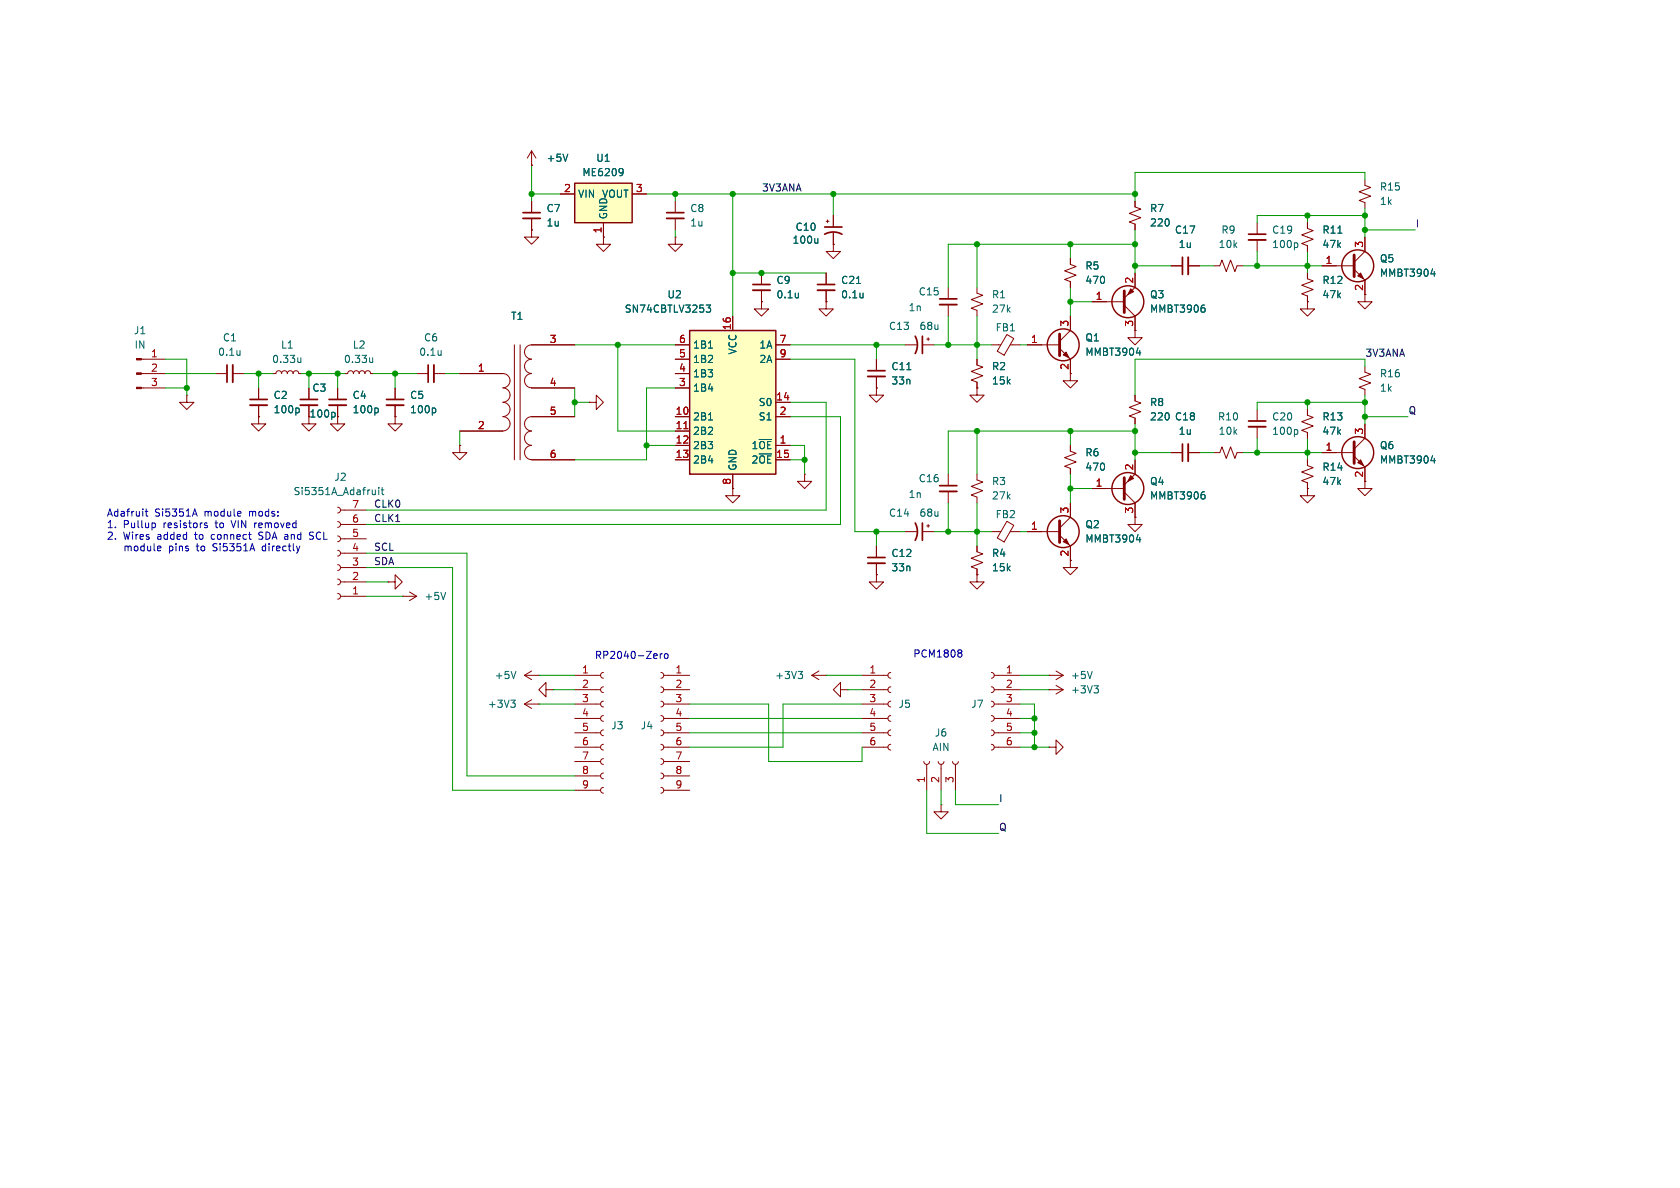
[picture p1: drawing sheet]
<svg xmlns="http://www.w3.org/2000/svg" width="297mm" height="210mm" viewBox="0 0 297 210" stroke-linecap="round" stroke-linejoin="round" font-family="sans-serif">
<path d="M146 53.3v1.3h1.3l-1.3 1.3-1.2-1.3h1.2M146 53.3h.1M241.3 64.8v1l1 .4-2 .7 2 .8-2 .8 1 .3v1.1M207 80h2M210.1 80h2M214.6 80h1l.4-1 .8 2 .8-2 .7 2 .4-1h1" fill="none" stroke="#840000" stroke-width=".18"/>
<path d="M209 78.5v3" fill="none" stroke="#840000" stroke-width=".3"/>
<path d="M210.1 78.5v3" fill="none" stroke="#840000" stroke-width=".33"/>
<path d="M121.9 58.4h15.3v25.4h-15.3z" fill="#ffffc2"/>
<g fill="none" stroke="#840000" stroke-width=".25">
<path d="M121.9 58.4h15.3v25.4h-15.3z"/>
<circle cx="240" cy="80" r="2.82"/>
</g>
<g fill="none" stroke="#840000" stroke-width=".18">
<path d="M94 29.2h.1M94 26.7v2.5M94 35.6v2M94 38.6v2M94 26.7l-.8 1.2M94 26.7l.7 1.2M94 40.6v1.3h1.2l-1.2 1.3-1.3-1.3h1.3M94 40.6h.1M129.5 55.9v2.5M119.4 61h2.5M119.4 63.5h2.5M119.4 73.7h2.5"/>
<path d="M119.4 78.7h2.5M119.4 66h2.5M119.4 68.6h2.5M119.4 76.2h2.5M137.2 61h2.5M137.2 63.5h2.5M137.2 71.1h2.5M137.2 73.7h2.5M137.2 78.7h2.5M231.1 72.4v1l1.1 .4-2.1 .7 2.1 .8-2.1 .8 1 .4v1M241.3 74.9v2.6l-1.9 1.9M119.4 81.3h2.5"/>
<path d="M121.9 83.8h.1M129.5 83.8v2.6M137.2 81.3h2.5M231.1 81.3v1l1.1 .4-2.1 .7 2.1 .8-2.1 .8 1 .3v1.1M231.1 86.4v1.2h1.3l-1.3 1.3-1.2-1.3h1.2M231.1 86.4h.1M233.7 80h5.7M239.4 80.6l1.9 2v3.8h1.3l-1.3 1.2-1.3-1.2h1.3"/>
</g>
<path d="M100.4 27.2l-.4 1.3M124.8 53.9h.8l-.4 .5 .4 .1v.6l-.2 .1-.5-.1M125.2 61.5h.8M125.2 74.2h.8M253 81.4h.7M253.6 81v.9" fill="none" stroke="#006464" stroke-width=".18"/>
<path d="M120.9 75.8h.7" fill="none" stroke="#a90000" stroke-width=".18"/>
<path d="M239.4 78.1v3.8" fill="none" stroke="#840000" stroke-width=".51"/>
<path d="M240 81.8l.5-.5 .5 1z" fill="#840000" stroke="#840000" stroke-width=".18"/>
<path d="M92.5 37.6h3" fill="none" stroke="#840000" stroke-width=".3"/>
<path d="M92.5 38.6h3" fill="none" stroke="#840000" stroke-width=".33"/>
<path d="M101.6 32.4h10.2v7h-10.2z" fill="#ffffc2"/>
<g fill="none" stroke="#840000" stroke-width=".25">
<path d="M101.6 32.4h10.2v7h-10.2z"/>
<circle cx="199.4" cy="53.3" r="2.82"/>
<circle cx="240" cy="47" r="2.82"/>
<circle cx="188" cy="61" r="2.82"/>
<circle cx="188" cy="94" r="2.82"/>
<circle cx="199.4" cy="86.4" r="2.82"/>
</g>
<g fill="none" stroke="#840000" stroke-width=".18">
<path d="M94 29.2h.1M94 35.6v2M94 38.6v2M99.1 34.3h2.5M106.7 39.4v2.5M111.8 34.3h2.5M119.4 35.6v2M119.4 38.6v2M146 39.1h.6M146.3 38.9v.5M147.3 38.1v2M200.7 35.6v1l1 .4-2.1 .7 2.1 .8-2.1 .7 1.1 .4v1"/>
<path d="M222.2 39.4v2M231.1 39.4v1l1.1 .4-2.1 .7 2.1 .8-2.1 .8 1 .3v1.1M241.3 31.8v1l1 .3-2 .8 2 .8-2 .7 1 .4v1M94 40.6h.1M106.7 41.9v1.3h1.2l-1.2 1.3-1.3-1.3h1.3M106.7 41.9h.1M119.4 41.9v1.3h1.2l-1.2 1.3-1.3-1.3h1.3M119.4 41.9h.1M129.5 55.9v2.5M134.6 53.3v1.3h1.3l-1.3 1.3-1.3-1.3h1.3M134.6 53.3h.1M134.6 48.3v2"/>
<path d="M134.6 51.3v2M146 53.3h.1M146 48.3v2M146 51.3v2M147.3 43.2v1.3h1.3l-1.3 1.2-1.3-1.2h1.3M147.3 43.2h.1M147.3 41.1v2.1M163.8 59.9h.5M164.1 59.7v.5M167.6 50.8v2M167.6 53.8v2.1M172.7 50.8v1l1 .4-2 .8 2 .7-2 .8 1 .4v1"/>
<path d="M178 59.1l1.2 .7-1.7 3-1.2-.7zM189.2 45.7v1l1 .4-2 .8 2 .7-2 .8 1 .4v1M189.2 55.9v2.5l-1.9 1.9M193 53.3h5.8M198.8 54l1.9 1.9v2.5M200.7 58.4v1.3h1.2l-1.2 1.3-1.3-1.3h1.3M200.7 58.4h.1M200.7 48.3v2.5l-1.9 1.9M207 47h2M210.1 47h2M214.6 47h1l.4-1 .8 2 .8-2 .7 2 .4-1h1M222.2 42.4v2.1"/>
<path d="M231.1 48.3v1l1.1 .4-2.1 .7 2.1 .8-2.1 .7 1 .4v1M231.1 53.3v1.3h1.3l-1.3 1.3-1.2-1.3h1.2M231.1 53.3h.1M233.7 47h5.7M239.4 47.6l1.9 1.9v3.8h1.3l-1.3 1.3-1.3-1.3h1.3M241.3 41.9v2.6l-1.9 1.9M25 66h4.2M25 63.5h4.2M25 68.6h4.2M33 69.9v1.2h1.3l-1.3 1.3-1.3-1.3h1.3M33 69.9h.1M38.1 66h2"/>
<path d="M41.1 66h2.1M45.7 73.7v1.2h1.3l-1.3 1.3-1.3-1.3h1.3M45.7 73.7h.1M45.7 68.6v2M45.7 71.6v2.1M48.3 66h.5l.1-.3 .4-.2 .3 .2 .2 .3 .1-.3 .4-.2 .3 .2 .2 .3 .1-.3 .4-.2 .4 .2 .1 .3 .2-.3 .3-.2 .4 .2 .1 .3h.5M54.6 71.6v3.3h1.3l-1.3 1.3-1.3-1.3h1.3M54.6 68.6v2M59.7 73.7v1.2h1.3l-1.3 1.3-1.3-1.3h1.3M59.7 73.7h.1M59.7 68.6v2M59.7 71.6v2.1"/>
<path d="M61 66h.5l.1-.3 .4-.2 .3 .2 .2 .3 .1-.3 .4-.2 .3 .2 .2 .3 .1-.3 .4-.2 .4 .2 .1 .3 .2-.3 .3-.2 .4 .2 .1 .3h.5M69.8 73.7v1.2h1.3l-1.3 1.3-1.2-1.3h1.2M69.8 73.7h.1M69.8 68.6v2M69.8 71.6v2.1M73.7 66h2M76.7 66h2M81.3 66h7.6a1.26 1.26 0 0 1 1.3 1.3 1.26 1.26 0 0 1-1.3 1.3M81.3 78.7v1.3h1.2l-1.2 1.3-1.3-1.3h1.3M81.3 78.7h.1M88.9 68.6a1.26 1.26 0 0 1 1.3 1.2 1.26 1.26 0 0 1-1.3 1.3 1.27 1.27 0 0 1 1.3 1.3 1.27 1.27 0 0 1-1.3 1.2M88.9 73.7a1.26 1.26 0 0 1 1.3 1.2 1.26 1.26 0 0 1-1.3 1.3h-7.6"/>
<path d="M90.9 61v20.3M91.9 61v20.3M94 63.5a1.25 1.25 0 0 0-1.3 1.3 1.25 1.25 0 0 0 1.3 1.2 1.27 1.27 0 0 0-1.3 1.3 1.27 1.27 0 0 0 1.3 1.3M94 78.7a1.25 1.25 0 0 0-1.3 1.3 1.25 1.25 0 0 0 1.3 1.3M94 68.6h7.6M101.6 61h-7.6a1.25 1.25 0 0 0-1.3 1.2 1.25 1.25 0 0 0 1.3 1.3M101.6 73.7h-7.6a1.25 1.25 0 0 0-1.3 1.2 1.25 1.25 0 0 0 1.3 1.3 1.27 1.27 0 0 0-1.3 1.2 1.27 1.27 0 0 0 1.3 1.3M104.1 71.1h1.3v-1.2l1.3 1.2-1.3 1.3v-1.3M104.1 71.1h.1M119.4 61h2.5M119.4 66h2.5M119.4 63.5h2.5"/>
<path d="M119.4 68.6h2.5M119.4 76.2h2.5M119.4 73.7h2.5M119.4 78.7h2.5M137.2 61h2.5M137.2 63.5h2.5M137.2 73.7h2.5M137.2 71.1h2.5M137.2 78.7h2.5M154.9 68.6v1.3h1.3l-1.3 1.2-1.2-1.2h1.2M154.9 68.6h.1M154.9 63.5v2"/>
<path d="M154.9 66.5v2.1M160 61h2.1M163.1 61h2M172.7 63.5v1l1 .4-2 .8 2 .7-2 .8 1 .4v1M172.7 68.6v1.3h1.3l-1.3 1.2-1.3-1.2h1.3M172.7 68.6h.1M175.3 61h1.6M178.6 61h1.7M181.6 61h5.7M187.3 61.6l1.9 1.9v3.8h1.3l-1.3 1.3-1.2-1.3h1.2M189.2 78.7v1.1l1 .3-2 .8 2 .8-2 .7 1 .4v1M200.7 69.9v1l1 .3-2.1 .8 2.1 .8-2.1 .7 1.1 .4v1"/>
<path d="M222.2 72.4v2M222.2 75.4v2.1M231.1 72.4v1M231.1 76.5v1M241.3 74.9v2.6M59.7 99.8l.3 .2 .2 .3-.2 .4-.3 .1M59.7 97.3l.3 .1 .2 .4-.2 .3-.3 .2M59.7 94.7l.3 .2 .2 .4-.2 .3-.3 .2M59.7 92.2l.3 .2 .2 .3-.2 .4-.3 .1M59.7 89.7l.3 .1 .2 .4-.2 .3-.3 .2M60.2 97.8h4.6M60.2 95.3h4.6"/>
<path d="M60.2 92.7h4.6M60.2 90.2h4.6M94 81.3h7.6M119.4 81.3h2.5M129.5 86.4v1.2h1.3l-1.3 1.3-1.2-1.3h1.2M129.5 86.4h.1M129.5 83.8v2.6M137.2 81.3h2.5M142.2 83.8v1.3h1.3l-1.3 1.3-1.2-1.3h1.2M142.2 83.8h.1M154.9 96.5v2.1M154.9 99.6v2"/>
<path d="M160 94h2.1M163.1 94h2M163.8 93h.5M164.1 92.7v.5M167.6 83.8v2.1M167.6 86.9v2M172.7 83.8v1l1 .4-2 .8 2 .7-2 .8 1 .4v1M172.7 96.5v1l1 .4-2 .8 2 .7-2 .8 1 .4v1M175.3 94h1.6M178 92.2l1.2 .7-1.7 2.9-1.2-.7zM178.6 94h1.7M181.6 94h5.7"/>
<path d="M187.3 94.6l1.9 1.9v3.8h1.3l-1.3 1.3-1.2-1.3h1.2M189.2 88.9v2.5l-1.9 1.9M193 86.4h5.8M198.8 87l1.9 1.9v2.5M200.7 91.4v1.3h1.2l-1.2 1.3-1.3-1.3h1.3M200.7 91.4h.1M200.7 81.3v2.5l-1.9 1.9M207 80h2M210.1 80h2M231.1 86.4h.1M231.1 81.3v1M231.1 85.3v1.1"/>
<path d="M233.7 80h2.5M241.3 82.6v2.5M59.7 104.9l.3 .2 .2 .3-.2 .4-.3 .1M59.7 102.4l.3 .1 .2 .4-.2 .3-.3 .2M60.2 105.4h4.6M60.2 102.9h4.6M60.2 100.3h4.6M68.6 102.9h1.2v-1.3l1.3 1.3-1.3 1.2v-1.2M68.6 102.9h.1M71.1 105.4h.1M71.1 105.4h2.6M72.4 104.6l1.3 .8"/>
<path d="M73.7 105.4l-1.3 .8M92.7 119.4h2.5M92.7 119.4l1.3 .7M94 118.6l-1.3 .8M95.2 119.4h.1M101.6 119.4h4.6M106.7 118.9l-.4 .1-.1 .4 .1 .3 .4 .2M116.8 118.9l.4 .1 .1 .4-.1 .3-.4 .2M117.3 119.4h4.6M143.5 119.4h2.5M143.5 119.4l1.3 .7M144.8 118.6l-1.3 .8"/>
<path d="M146 119.4h.1M152.4 119.4h4.6M154.9 101.6v1.3h1.3l-1.3 1.2-1.2-1.2h1.2M154.9 101.6h.1M157.5 118.9l-.4 .1-.1 .4 .1 .3 .4 .2M172.7 101.6v1.3h1.3l-1.3 1.2-1.3-1.2h1.3M172.7 101.6h.1M175.3 118.9l.3 .1 .2 .4-.2 .3-.3 .2M175.8 119.4h4.5M185.4 119.4h.1M185.4 119.4h2.6M186.7 118.6l1.3 .8"/>
<path d="M188 119.4l-1.3 .7M92.7 124.5h2.5M92.7 124.5l1.3 .7M94 123.7l-1.3 .8M95.2 124.5h.1M96.5 121.9v1.3l-1.3-1.3 1.3-1.2v1.2h1.3M97.8 121.9h.1M101.6 121.9h4.6M101.6 124.5h4.6M101.6 127h4.6M101.6 129.5h4.6M101.6 132.1h4.6"/>
<path d="M101.6 134.6h4.6M101.6 137.2h4.6M101.6 139.7h4.6M106.7 121.4l-.4 .2-.1 .3 .1 .4 .4 .1M106.7 124l-.4 .1-.1 .4 .1 .3 .4 .2M106.7 126.5l-.4 .1-.1 .4 .1 .4 .4 .1M106.7 129l-.4 .2-.1 .3 .1 .4 .4 .1M106.7 131.6l-.4 .1-.1 .4 .1 .3 .4 .2M106.7 134.1l-.4 .2-.1 .3 .1 .4 .4 .1M106.7 136.7l-.4 .1-.1 .4 .1 .3 .4 .2M106.7 139.2l-.4 .1-.1 .4 .1 .4 .4 .1M116.8 121.4l.4 .2 .1 .3-.1 .4-.4 .1"/>
<path d="M116.8 124l.4 .1 .1 .4-.1 .3-.4 .2M116.8 126.5l.4 .1 .1 .4-.1 .4-.4 .1M116.8 129l.4 .2 .1 .3-.1 .4-.4 .1M116.8 131.6l.4 .1 .1 .4-.1 .3-.4 .2M116.8 134.1l.4 .2 .1 .3-.1 .4-.4 .1M116.8 136.7l.4 .1 .1 .4-.1 .3-.4 .2M116.8 139.2l.4 .1 .1 .4-.1 .4-.4 .1M117.3 121.9h4.6M117.3 124.5h4.6M117.3 127h4.6M117.3 129.5h4.6M117.3 132.1h4.6"/>
<path d="M117.3 134.6h4.6M117.3 137.2h4.6M117.3 139.7h4.6M148.6 121.9v1.3l-1.3-1.3 1.3-1.2v1.2h1.3M149.9 121.9h.1M152.4 121.9h4.6M152.4 124.5h4.6M152.4 127h4.6M152.4 129.5h4.6M152.4 132.1h4.6M157.5 121.4l-.4 .2-.1 .3 .1 .4 .4 .1M157.5 124l-.4 .1-.1 .4 .1 .3 .4 .2"/>
<path d="M157.5 126.5l-.4 .1-.1 .4 .1 .4 .4 .1M157.5 129l-.4 .2-.1 .3 .1 .4 .4 .1M157.5 131.6l-.4 .1-.1 .4 .1 .3 .4 .2M163.3 134.6l.2 .4 .3 .1 .4-.1 .1-.4M163.8 135.1v4.6M165.9 134.6l.1 .4 .4 .1 .3-.1 .2-.4M166.4 135.1v4.6M168.4 134.6l.2 .4 .3 .1 .4-.1 .1-.4M168.9 135.1v4.6M175.3 121.4l.3 .2 .2 .3-.2 .4-.3 .1M175.3 124l.3 .1 .2 .4-.2 .3-.3 .2M175.3 126.5l.3 .1 .2 .4-.2 .4-.3 .1"/>
<path d="M175.3 129l.3 .2 .2 .3-.2 .4-.3 .1M175.3 131.6l.3 .1 .2 .4-.2 .3-.3 .2M175.8 121.9h4.5M175.8 124.5h4.5M175.8 127h4.5M175.8 129.5h4.5M175.8 132.1h4.5M185.4 121.9h.1M185.4 132.1h1.3v-1.3l1.3 1.3-1.3 1.3v-1.3M185.4 132.1h.1M185.4 121.9h2.6M186.7 121.2l1.3 .7"/>
<path d="M188 121.9l-1.3 .8M166.4 142.2v1.3h1.2l-1.2 1.3-1.3-1.3h1.3M166.4 142.2h.1"/>
</g>
<g fill="none" stroke="#006464" stroke-width=".18">
<path d="M100.4 27.2l-.4 1.3M109.9 29.8l.2 .1a1.07 1.07 0 0 1-.1 1M110.2 30.3l-.3 .3M124.8 53.9h.8l-.4 .5 .4 .1v.6l-.2 .1-.5-.1M141.1 51.8v.9M141.1 52.5v.1M144.6 42.2v.8M144.6 42.9l-.2 .1M151.4 50.1h.7M152.6 51.8v.9M152.6 52.5l-.1 .1M212.7 53.9h.2"/>
<path d="M212.8 54.4l.2 .2v.3l-.2 .3M229.2 42.9l.2 .3v.3l-.2 .3M236.5 41.2h.7M253 48.4h.7M253.6 48v.8M42.4 62v.8M42.4 62.7h.1M52.7 72.1l.2 .3v.3l-.2 .3M53.2 63.2v.9M53.2 64l-.4 .1M59 72.9l.3 .2v.4l-.3 .2M65.9 64l-.4 .1"/>
<path d="M65.9 63.2v.9M66.6 72.1l.3 .3v.3l-.3 .3M76.8 72.1l.2 .3v.3l-.2 .3M78 62v.8M78 62.7h-.1M125.2 61.5h.8M125.2 74.2h.8M160.3 65.4h.7M200.9 62.4h.8M201.5 62v.8M229.2 75.9l.2 .3v.3l-.2 .3M66.4 86.6v.8"/>
<path d="M66.4 87.3l-.4 .1M67 86.2v.1M67 86.6v.8M67.4 86.6h.5M67.6 86.2v1.1l.3 .1M200.9 95.4h.8M201.5 95v.8M212.7 86.9h.2M212.8 87.4l.2 .3v.3l-.2 .2M253 81.4h.7M253.6 81v.9M78.8 104.7l-.4 1.3"/>
<path d="M91.2 118.7l-.4 1.3M141.1 118.7h.8l-.4 .5M141.6 119.2l.3 .2v.3l-.3 .3M193.1 118.7l-.4 1.3M90.3 123.8h.8l-.4 .5M90.8 124.3l.3 .2v.3l-.3 .2M193.4 121.2h.8l-.4 .5M193.9 121.7l.3 .3v.3l-.3 .2"/>
</g>
<g fill="none" stroke="#840000" stroke-width=".3">
<path d="M117.9 37.6h3M133.1 50.3h3M144.5 50.3h3.1M145.8 41.4a3.2 3.2 0 0 1 3 0M145.8 40.1h3M161.8 59.4a3.2 3.2 0 0 1 0 3.1M163.1 59.4v3.1M166.1 52.8h3.1M209 45.5v3M220.7 41.4h3.1M40.1 64.5v3.1M44.2 70.6h3"/>
<path d="M53.1 70.6h3M58.2 70.6h3M68.3 70.6h3.1M75.7 64.5v3.1M153.4 65.5h3.1M220.7 74.4h3.1M153.4 98.6h3.1M161.8 92.5a3.2 3.2 0 0 1 0 3M163.1 92.5v3M166.1 85.9h3.1"/>
</g>
<g fill="none" stroke="#840000" stroke-width=".33">
<path d="M117.9 38.6h3M133.1 51.3h3M144.5 51.3h3.1M166.1 53.8h3.1M210.1 45.5v3M220.7 42.4h3.1M41.1 64.5v3.1M44.2 71.6h3M53.1 71.6h3M58.2 71.6h3M68.3 71.6h3.1M76.7 64.5v3.1"/>
<path d="M153.4 66.5h3.1M220.7 75.4h3.1M153.4 99.6h3.1M166.1 86.9h3.1"/>
</g>
<path d="M187.3 59.1v3.8M198.8 51.4v3.8M239.4 45.1v3.8M187.3 92.1v3.8M198.8 84.5v3.8" fill="none" stroke="#840000" stroke-width=".51"/>
<g fill="#840000" stroke="#840000" stroke-width=".18">
<path d="M188 95.8l.5-.5 .5 1z"/>
<path d="M24.1 63.4h.9v.2h-.9z"/>
<path d="M24.1 65.9h.9v.3h-.9z"/>
<path d="M24.1 68.5h.9v.2h-.9z"/>
<path d="M188 62.7l.5-.5 .5 1z"/>
<path d="M199.9 84.1l.5 .5-1 .5z"/>
<path d="M199.9 51.1l.5 .5-1 .5z"/>
<path d="M240 48.8l.5-.5 .5 1z"/>
</g>
<g fill="none" stroke="#009600" stroke-width=".18">
<path d="M94 34.3h5.1M94 29.2v6.4M114.3 34.3h86.4M119.4 34.3v1.3M129.5 34.3v21.6M147.3 34.3v3.8M231.1 38.1v1.3M241.3 31.8v-1.3h-40.6v5.1M241.3 38.1h-19.1v1.3M241.3 36.8v5.1M119.4 40.6v1.3M129.5 48.3h16.5"/>
<path d="M167.6 55.9v5.1M172.7 43.2v7.6M172.7 55.9v7.6M189.2 43.2v2.5M189.2 50.8v5.1M189.2 53.3h3.8M200.7 43.2h-33.1v7.6M200.7 40.6v7.7M200.7 47h6.3M212.1 47h2.5M219.7 47h14M222.2 44.5v2.5"/>
<path d="M231.1 44.5v3.8M241.3 40.6h8.9M29.2 66h8.9M29.2 68.6h3.8M29.2 63.5h3.8v6.4M43.2 66h5.1M45.7 66v2.6M53.3 66h7.7M54.6 66v2.6M59.7 66v2.6M66 66h7.7M69.8 66v2.6"/>
<path d="M78.7 66h2.6M81.3 76.2v2.5M101.6 71.1h2.5M101.6 68.6v5.1M101.6 61h17.8M109.2 61v15.2h10.2M114.3 78.7h5.1M119.4 68.6h-5.1v12.7h-12.7M139.7 71.1h6.3v19.1h-81.2M139.7 73.7h8.9v19h-83.8M139.7 61h20.3M139.7 78.7h2.5v5.1"/>
<path d="M139.7 63.5h11.4v30.5h8.9M154.9 61v2.5M165.1 61h10.2M172.7 76.2v7.6M180.3 61h1.3M189.2 76.2v2.5M200.7 76.2h-33.1v7.6M200.7 74.9v6.4M222.2 77.5v2.5M231.1 71.1v1.3M231.1 77.5v3.8M241.3 71.1h-19.1v1.3"/>
<path d="M241.3 64.8v-1.3h-40.6v6.4M241.3 69.9v5M241.3 73.7h7.6M64.8 97.8h17.7v39.4h19.1M139.7 81.3h2.5M154.9 94v2.5M165.1 94h10.2M167.6 88.9v5.1M172.7 88.9v7.6M180.3 94h1.3M189.2 83.8v5.1M189.2 86.4h3.8"/>
<path d="M200.7 80h6.3M212.1 80h2.5M219.7 80h14M64.8 100.3h15.2v39.4h21.6M64.8 105.4h6.3M64.8 102.9h3.8M95.2 119.4h6.4M146 119.4h6.4M180.3 119.4h5.1M95.2 124.5h6.4M97.8 121.9h3.8M121.9 124.5h14v10.1h16.5v-2.5"/>
<path d="M121.9 127h30.5M121.9 129.5h30.5M149.9 121.9h2.5M152.4 124.5h-14v7.6h-16.5M163.8 139.7v7.6h12.7M166.4 139.7v2.5M168.9 139.7v2.5h7.6M180.3 124.5h2.6v7.6M180.3 121.9h5.1M180.3 127h2.6M180.3 132.1h5.1M180.3 129.5h2.6"/>
</g>
<g fill="none" stroke="#0000c2" stroke-width=".18">
<path d="M25.7 90.4h.5M25.9 90v1.1l.3 .1M27.2 92.4l.3 .3v.3l-.3 .3M34.1 90.9h.6M34.4 90l.5 1.2M34.7 96.5h.5M34.9 96.1v1.2M36.2 92.8l.4 .1 .1 .2-.2 .2-.4-.1M36.2 92.5h.4M37.6 97.3l.5 .1M37.7 96.2v.4l.4 .2M40.8 92l.5 1.3"/>
<path d="M45 92.4v.9M45.3 92.4l-.3 .3M45.7 95.3h.2M45.8 94.2l-.1 .2 .3 .3M47 96.6l-.4-.1-.2 .3 .1 .5h.5M54.7 95.3h.6M55.4 94.1h-.5l-.2 .2 .1 .3 .5 .2M116.7 115.6v.8M117.1 115.6l-.4 .2M117.6 115.6h.3l.2 .2v.4l-.2 .2-.3-.1-.2-.1zM169.6 114.9h.2l.3 .2-.3 .3M169.6 115.4h.2"/>
<path d="M169.8 115.4l.3 .3v.2l-.2 .2-.3 .1"/>
</g>
<path d="M120.9 75.8h.7" fill="none" stroke="#a90000" stroke-width=".18"/>
<g fill="#009600" stroke="#009600" stroke-width=".18">
<circle cx="241.3" cy="40.6" r=".46"/>
<circle cx="241.3" cy="38.1" r=".46"/>
<circle cx="200.7" cy="43.2" r=".46"/>
<circle cx="200.7" cy="47" r=".46"/>
<circle cx="231.1" cy="38.1" r=".46"/>
<circle cx="222.2" cy="47" r=".46"/>
<circle cx="231.1" cy="47" r=".46"/>
<circle cx="154.9" cy="94" r=".46"/>
<circle cx="222.2" cy="80" r=".46"/>
<circle cx="200.7" cy="80" r=".46"/>
<circle cx="200.7" cy="76.2" r=".46"/>
<circle cx="189.2" cy="86.4" r=".46"/>
<circle cx="142.2" cy="81.3" r=".46"/>
<circle cx="167.6" cy="94" r=".46"/>
<circle cx="172.7" cy="94" r=".46"/>
<circle cx="154.9" cy="61" r=".46"/>
<circle cx="167.6" cy="61" r=".46"/>
<circle cx="172.7" cy="43.2" r=".46"/>
<circle cx="172.7" cy="61" r=".46"/>
<circle cx="147.3" cy="34.3" r=".46"/>
<circle cx="231.1" cy="71.1" r=".46"/>
<circle cx="241.3" cy="71.1" r=".46"/>
<circle cx="241.3" cy="73.7" r=".46"/>
<circle cx="231.1" cy="80" r=".46"/>
<circle cx="200.7" cy="34.3" r=".46"/>
<circle cx="189.2" cy="53.3" r=".46"/>
<circle cx="189.2" cy="76.2" r=".46"/>
<circle cx="172.7" cy="76.2" r=".46"/>
<circle cx="189.2" cy="43.2" r=".46"/>
<circle cx="54.6" cy="66" r=".46"/>
<circle cx="59.7" cy="66" r=".46"/>
<circle cx="33" cy="68.6" r=".46"/>
<circle cx="69.8" cy="66" r=".46"/>
<circle cx="45.7" cy="66" r=".46"/>
<circle cx="109.2" cy="61" r=".46"/>
<circle cx="134.6" cy="48.3" r=".46"/>
<circle cx="129.5" cy="48.3" r=".46"/>
<circle cx="129.5" cy="34.3" r=".46"/>
<circle cx="94" cy="34.3" r=".46"/>
<circle cx="119.4" cy="34.3" r=".46"/>
<circle cx="182.9" cy="132.1" r=".46"/>
<circle cx="182.9" cy="127" r=".46"/>
<circle cx="182.9" cy="129.5" r=".46"/>
<circle cx="114.3" cy="78.7" r=".46"/>
<circle cx="101.6" cy="71.1" r=".46"/>
</g>
<g font-size="1.8" fill="#006464">
<text x="96.5" y="28.8">+5V</text>
<text x="105.3" y="28.8">U1</text>
<text x="102.1" y="35.2">VIN</text>
<text x="102.9" y="31.3">ME6209</text>
<text x="106.3" y="35.2">VOUT</text>
<text x="243.8" y="33.9">R15</text>
<text x="96.5" y="37.7">C7</text>
<text x="96.5" y="40.2">1u</text>
<text x="107.5" y="38.9" transform="rotate(-90 107.5 38.9)">GND</text>
<text x="121.9" y="37.7">C8</text>
<text x="121.9" y="40.2">1u</text>
<text x="140.5" y="41">C10</text>
<text x="203.2" y="37.7">R7</text>
<text x="203.2" y="40.2">220</text>
<text x="207.6" y="41.5">C17</text>
<text x="215.8" y="41.5">R9</text>
<text x="224.8" y="41.5">C19</text>
<text x="233.7" y="41.5">R11</text>
<text x="243.8" y="36.4">1k</text>
<text x="140" y="43.3">100u</text>
<text x="191.8" y="47.9">R5</text>
<text x="208.3" y="44">1u</text>
<text x="215.3" y="44">10k</text>
<text x="224.8" y="44">100p</text>
<text x="233.7" y="44">47k</text>
<text x="243.8" y="46.6">Q5</text>
<text x="117.9" y="52.9">U2</text>
<text x="137.2" y="50.4">C9</text>
<text x="137.2" y="52.9">0.1u</text>
<text x="148.6" y="50.4">C21</text>
<text x="148.6" y="52.9">0.1u</text>
<text x="162.3" y="52.4">C15</text>
<text x="175.3" y="52.9">R1</text>
<text x="191.8" y="50.4">470</text>
<text x="203.2" y="52.9">Q3</text>
<text x="233.7" y="52.9">47k</text>
<text x="233.7" y="50.4">R12</text>
<text x="243.8" y="49.1">MMBT3904</text>
<text x="23.6" y="59.3">J1</text>
<text x="90.2" y="56.7">T1</text>
<text x="110.3" y="55.5">SN74CBTLV3253</text>
<text x="157.1" y="58.5">C13</text>
<text x="160.5" y="55.2">1n</text>
<text x="162.5" y="58.5">68u</text>
<text x="175.3" y="55.5">27k</text>
<text x="175.9" y="58.8">FB1</text>
<text x="203.2" y="55.5">MMBT3906</text>
<text x="23.7" y="61.8">IN</text>
<text x="38.5" y="63.1">0.1u</text>
<text x="39.3" y="60.6">C1</text>
<text x="48" y="64.4">0.33u</text>
<text x="49.6" y="61.8">L1</text>
<text x="60.7" y="64.4">0.33u</text>
<text x="62.3" y="61.8">L2</text>
<text x="74" y="63.1">0.1u</text>
<text x="74.9" y="60.6">C6</text>
<text x="122.4" y="61.8">1B1</text>
<text x="122.4" y="64.4">1B2</text>
<text x="130.4" y="62.8" transform="rotate(-90 130.4 62.8)">VCC</text>
<text x="134.2" y="61.8">1A</text>
<text x="134.2" y="64.4">2A</text>
<text x="157.5" y="65.6">C11</text>
<text x="175.3" y="65.6">R2</text>
<text x="191.8" y="60.6">Q1</text>
<text x="191.8" y="63.1">MMBT3904</text>
<text x="48.3" y="70.7">C2</text>
<text x="55.1" y="69.4">C3</text>
<text x="62.2" y="70.7">C4</text>
<text x="72.4" y="70.7">C5</text>
<text x="122.4" y="66.9">1B3</text>
<text x="122.4" y="69.4">1B4</text>
<text x="134" y="72">S0</text>
<text x="157.5" y="68.2">33n</text>
<text x="175.3" y="68.2">15k</text>
<text x="203.2" y="72">R8</text>
<text x="243.8" y="66.9">R16</text>
<text x="243.8" y="69.4">1k</text>
<text x="48.3" y="73.3">100p</text>
<text x="62.2" y="73.3">100p</text>
<text x="72.4" y="73.3">100p</text>
<text x="122.4" y="74.5">2B1</text>
<text x="122.4" y="77.1">2B2</text>
<text x="134" y="74.5">S1</text>
<text x="203.2" y="74.5">220</text>
<text x="207.6" y="74.5">C18</text>
<text x="208.3" y="77.1">1u</text>
<text x="215.2" y="74.5">R10</text>
<text x="215.3" y="77.1">10k</text>
<text x="224.8" y="77.1">100p</text>
<text x="224.8" y="74.5">C20</text>
<text x="233.7" y="77.1">47k</text>
<text x="233.7" y="74.5">R13</text>
<text x="122.4" y="79.6">2B3</text>
<text x="122.4" y="82.1">2B4</text>
<text x="130.4" y="83.3" transform="rotate(-90 130.4 83.3)">GND</text>
<text x="132.8" y="79.6">1~{OE}</text>
<text x="132.8" y="82.1">2~{OE}</text>
<text x="191.8" y="80.9">R6</text>
<text x="191.8" y="83.4">470</text>
<text x="233.7" y="83.4">R14</text>
<text x="243.8" y="79.6">Q6</text>
<text x="243.8" y="82.1">MMBT3904</text>
<text x="51.8" y="87.7">Si5351A_Adafruit</text>
<text x="59" y="85.2">J2</text>
<text x="160.5" y="88.2">1n</text>
<text x="162.3" y="85.4">C16</text>
<text x="175.3" y="86">R3</text>
<text x="175.3" y="88.5">27k</text>
<text x="203.2" y="86">Q4</text>
<text x="203.2" y="88.5">MMBT3906</text>
<text x="233.7" y="86">47k</text>
<text x="157.1" y="91.5">C14</text>
<text x="162.5" y="91.5">68u</text>
<text x="175.9" y="91.8">FB2</text>
<text x="191.8" y="93.6">Q2</text>
<text x="157.5" y="98.7">C12</text>
<text x="157.5" y="101.2">33n</text>
<text x="175.3" y="98.7">R4</text>
<text x="175.3" y="101.2">15k</text>
<text x="191.8" y="96.1">MMBT3904</text>
<text x="74.9" y="106.3">+5V</text>
<text x="86.1" y="125.3">+3V3</text>
<text x="87.4" y="120.2">+5V</text>
<text x="136.9" y="120.2">+3V3</text>
<text x="158.8" y="125.3">J5</text>
<text x="171.6" y="125.3">J7</text>
<text x="189.2" y="120.2">+5V</text>
<text x="189.2" y="122.8">+3V3</text>
<text x="108" y="129.1">J3</text>
<text x="113.2" y="129.1">J4</text>
<text x="165.2" y="130.4">J6</text>
<text x="164.8" y="132.9">AIN</text>
</g>
<g font-size="1.8" fill="#a90000">
<text x="99.6" y="34">2</text>
<text x="112.3" y="34">3</text>
<text x="106.4" y="41.3" transform="rotate(-90 106.4 41.3)">1</text>
<text x="234.2" y="46.7">1</text>
<text x="241" y="43.9" transform="rotate(-90 241 43.9)">3</text>
<text x="193.6" y="53.1">1</text>
<text x="200.4" y="50.2" transform="rotate(-90 200.4 50.2)">2</text>
<text x="241" y="51.5" transform="rotate(-90 241 51.5)">2</text>
<text x="129.3" y="58.5" transform="rotate(-90 129.3 58.5)">16</text>
<text x="189" y="57.9" transform="rotate(-90 189 57.9)">3</text>
<text x="200.4" y="57.9" transform="rotate(-90 200.4 57.9)">3</text>
<text x="26.6" y="63.2">1</text>
<text x="26.6" y="65.8">2</text>
<text x="84.4" y="65.8">1</text>
<text x="97.1" y="60.7">3</text>
<text x="119.9" y="60.7">6</text>
<text x="119.9" y="63.2">5</text>
<text x="119.9" y="65.8">4</text>
<text x="137.7" y="60.7">7</text>
<text x="137.7" y="63.2">9</text>
<text x="182.2" y="60.7">1</text>
<text x="26.6" y="68.3">3</text>
<text x="97.1" y="68.3">4</text>
<text x="119.9" y="68.3">3</text>
<text x="137.1" y="70.9">14</text>
<text x="84.4" y="75.9">2</text>
<text x="97.1" y="73.4">5</text>
<text x="119.3" y="73.4">10</text>
<text x="119.3" y="75.9">11</text>
<text x="137.7" y="73.4">2</text>
<text x="241" y="76.9" transform="rotate(-90 241 76.9)">3</text>
<text x="97.1" y="81">6</text>
<text x="119.3" y="78.5">12</text>
<text x="119.3" y="81">13</text>
<text x="137.1" y="81">15</text>
<text x="137.7" y="78.5">1</text>
<text x="200.4" y="83.3" transform="rotate(-90 200.4 83.3)">2</text>
<text x="234.2" y="79.8">1</text>
<text x="62.2" y="89.9">7</text>
<text x="129.3" y="85.8" transform="rotate(-90 129.3 85.8)">8</text>
<text x="193.6" y="86.1">1</text>
<text x="62.2" y="95">5</text>
<text x="62.2" y="92.5">6</text>
<text x="182.2" y="93.7">1</text>
<text x="189" y="90.9" transform="rotate(-90 189 90.9)">3</text>
<text x="200.4" y="90.9" transform="rotate(-90 200.4 90.9)">3</text>
<text x="62.2" y="100.1">3</text>
<text x="62.2" y="97.5">4</text>
<text x="62.2" y="105.2">1</text>
<text x="62.2" y="102.6">2</text>
<text x="102.8" y="119.1">1</text>
<text x="119.3" y="119.1">1</text>
<text x="153.6" y="119.1">1</text>
<text x="177.7" y="119.1">1</text>
<text x="102.8" y="121.7">2</text>
<text x="102.8" y="124.2">3</text>
<text x="119.3" y="121.7">2</text>
<text x="119.3" y="124.2">3</text>
<text x="153.6" y="121.7">2</text>
<text x="153.6" y="124.2">3</text>
<text x="177.7" y="121.7">2</text>
<text x="177.7" y="124.2">3</text>
<text x="102.8" y="126.7">4</text>
<text x="102.8" y="129.3">5</text>
<text x="102.8" y="131.8">6</text>
<text x="119.3" y="126.7">4</text>
<text x="119.3" y="129.3">5</text>
<text x="119.3" y="131.8">6</text>
<text x="153.6" y="126.7">4</text>
<text x="153.6" y="129.3">5</text>
<text x="153.6" y="131.8">6</text>
<text x="177.7" y="126.7">4</text>
<text x="177.7" y="129.3">5</text>
<text x="177.7" y="131.8">6</text>
<text x="102.8" y="134.4">7</text>
<text x="102.8" y="136.9">8</text>
<text x="119.3" y="134.4">7</text>
<text x="119.3" y="136.9">8</text>
<text x="102.8" y="139.4">9</text>
<text x="119.3" y="139.4">9</text>
<text x="163.6" y="138.5" transform="rotate(-90 163.6 138.5)">1</text>
<text x="166.1" y="138.5" transform="rotate(-90 166.1 138.5)">2</text>
<text x="168.7" y="138.5" transform="rotate(-90 168.7 138.5)">3</text>
</g>
<g font-size="1.8" fill="#0f0f0f">
<text x="134.6" y="33.9">3V3ANA</text>
<text x="250.2" y="40.3">I</text>
<text x="241.3" y="63.2">3V3ANA</text>
<text x="248.9" y="73.3">Q</text>
<text x="66" y="89.8">CLK0</text>
<text x="66" y="92.4">CLK1</text>
<text x="66" y="97.4">SCL</text>
<text x="66" y="100">SDA</text>
<text x="176.5" y="141.9">I</text>
<text x="176.5" y="147">Q</text>
</g>
<g font-size="1.8" fill="#840000">
<text x="189" y="65.5" transform="rotate(-90 189 65.5)">2</text>
<text x="54.6" y="74">100p</text>
<text x="241" y="84.5" transform="rotate(-90 241 84.5)">2</text>
<text x="189" y="98.5" transform="rotate(-90 189 98.5)">2</text>
</g>
<g font-size="1.8" fill="#0000c2">
<text x="18.8" y="91.5">Adafruit</text>
<text x="18.8" y="93.6">1.</text>
<text x="18.8" y="95.6">2.</text>
<text x="21.8" y="93.6">Pullup</text>
<text x="21.8" y="95.6">Wires</text>
<text x="27.3" y="91.5">Si5351A</text>
<text x="27.9" y="95.6">added</text>
<text x="29" y="93.6">resistors</text>
<text x="34.8" y="95.6">to</text>
<text x="36.3" y="91.5">module</text>
<text x="37.8" y="95.6">connect</text>
<text x="38.4" y="93.6">to</text>
<text x="41.4" y="93.6">VIN</text>
<text x="44.3" y="91.5">mods:</text>
<text x="45.6" y="93.6">removed</text>
<text x="46.4" y="95.6">SDA and</text>
<text x="55.8" y="95.6">SCL</text>
<text x="22.3" y="97.7">module</text>
<text x="30.4" y="97.7">pins</text>
<text x="35.5" y="97.7">to</text>
<text x="38.5" y="97.7">Si5351A</text>
<text x="47.4" y="97.7">directly</text>
<text x="105.1" y="116.7">RP2040-Zero</text>
<text x="161.4" y="116.4">PCM1808</text>
</g>
</svg>
